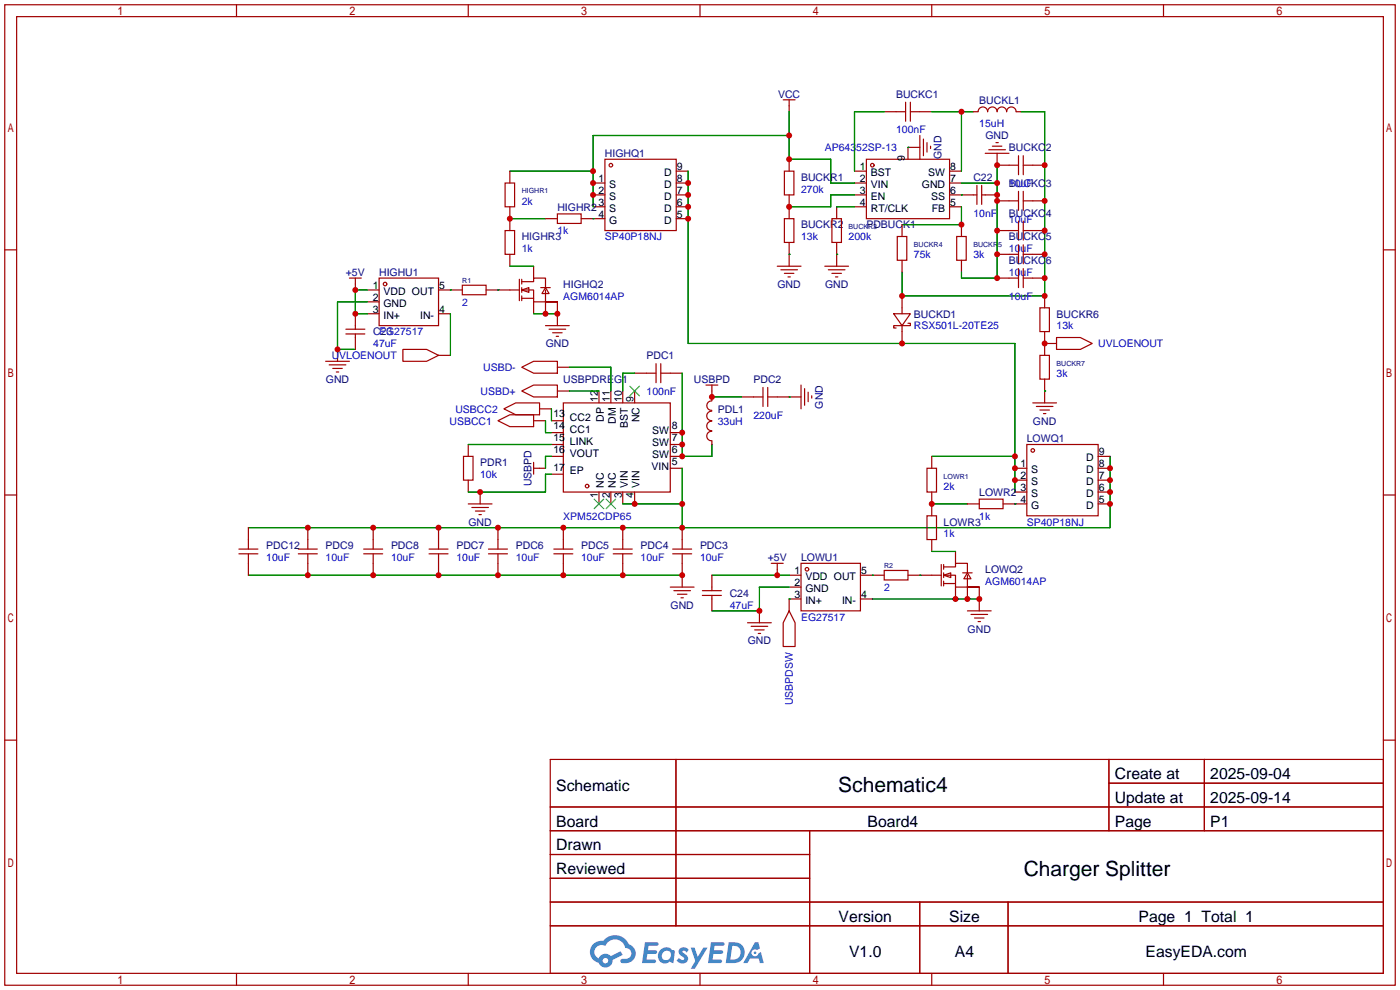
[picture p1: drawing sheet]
<svg xmlns="http://www.w3.org/2000/svg" width="299mm" height="212mm" viewBox="0 0 299 212" stroke-linecap="round" stroke-linejoin="round" font-family="sans-serif">
<g fill="none" stroke="#a10000" stroke-width=".25">
<path d="M1 1h297.2v209.6h-297.2zM3.6 3.6h292.1v204.4h-292.1zM50.5 1v2.6M100.1 1v2.6M149.6 1v2.6M199.1 1v2.6M248.7 1v2.6M1 53.4h2.6M295.7 53.4h2.5M1 105.8h2.6M295.7 105.8h2.5M1 158.2h2.6"/>
<path d="M295.7 158.2h2.5M117.6 162.3h178.1v45.7h-178.1zM117.6 172.5h178.1M117.6 177.5h178.1M144.5 162.3v35.6M173 177.5v30.5M237 162.3v15.2M237 167.4h58.7M257.4 162.3v15.2M117.6 182.6h55.4M117.6 192.8h178.1M117.6 187.7h55.4"/>
<path d="M117.6 197.9h178.1M196.6 192.8v15.2M215.4 192.8v15.2M50.5 208v2.6M100.1 208v2.6M149.6 208v2.6M199.1 208v2.6M248.7 208v2.6"/>
</g>
<g fill="#5487ff">
<path d="M145.3 202.7a1.3 1.3 0 0 1 1.9 .3l-.4 .6a.54 .54 0 0 0-.9-.2l.1 .2a1.34 1.34 0 0 1 .9 1.8 1.47 1.47 0 0 1-2.3-.1l.5-.6 .8 .5a.31 .31 0 0 0 .4-.3 .31 .31 0 0 0-.3-.4 1.12 1.12 0 0 1-.7-1.8z"/>
<path d="M147.6 202.5h.9l.6 2 1.2-2h.9l-2.7 4.6h-.9l1-1.7z"/>
<path d="M137.8 201.4h1.7a1.31 1.31 0 0 1 1.2 .2 .4 .4 0 0 1-.3 .5l-1.8 .1-.1 .9h1.6a.4 .4 0 0 1 .4 .4 .4 .4 0 0 1-.5 .4h-1.6l-.2 1.2h1.4a.46 .46 0 0 1 .5 0 .46 .46 0 0 1 .1 .5l-.4 .2h-2.6z"/>
<path d="M151.9 201.4h1.7a1.32 1.32 0 0 1 1.2 .2 .39 .39 0 0 1-.3 .5l-1.8 .1-.1 .9h1.6a.4 .4 0 0 1 .4 .4 .4 .4 0 0 1-.4 .4h-1.7l-.2 1.2h1.4a.46 .46 0 0 1 .5 0 .46 .46 0 0 1 .1 .5l-.4 .2h-2.6z"/>
<path d="M161.3 201.4h.8l.3 1.3-.6 .4a.75 .75 0 0 0-1.1 .3 .75 .75 0 0 0 .5 1 .75 .75 0 0 0 .9-.7l.5-.2 .6 2.3h-.8l-.3-.9h-1.8l-.5 .9h-1z"/>
<path d="M155.7 201.4l-.6 4.4h1.5a2.27 2.27 0 0 0 2.6-2.2 2.27 2.27 0 0 0-2.7-2.2zM156.5 202.1a1.5 1.5 0 0 1 1.8 1.6 1.5 1.5 0 0 1-1.9 1.4h-.3z"/>
<path d="M141.2 203a1.6 1.6 0 0 0-.3 2.3 1.6 1.6 0 0 0 2.3 .2l.7 .3 .3-2.4-.1-.3-.5-.1a1.58 1.58 0 0 0-2.4 0zM141.8 203.5a.98 .98 0 0 1 1.6 .4 .98 .98 0 0 1-1.1 1.3 .94 .94 0 0 1-.9-.7 .94 .94 0 0 1 .4-1z"/>
<path d="M126.8 201.8a2.37 2.37 0 0 0 1.1 4 1.54 1.54 0 0 0 1.8 1 1.54 1.54 0 0 0 1.2-1.6l2.2-1.1-.5-.8-2 1a1.57 1.57 0 0 0-2.7 .5 1.5 1.5 0 0 1-.7-2.1 1.5 1.5 0 0 1 2.2-.5 2.23 2.23 0 0 1 2.3-1.4 2.23 2.23 0 0 1 2 1.8 1.16 1.16 0 0 1 1.2 1.1 1.16 1.16 0 0 1-1.1 1.2h-.7a.47 .47 0 0 0-.5 .4 .47 .47 0 0 0 .4 .5 2.17 2.17 0 0 0 2.5-.9 2.17 2.17 0 0 0-.3-2.7l-.8-.4a3.2 3.2 0 0 0-5.5-.7l-1.1 .1zM128.8 205.3a.6 .6 0 0 1 1.2 0 .6 .6 0 0 1-1.2 0z"/>
<circle cx="161.4" cy="203.6" r=".28"/>
</g>
<g fill="none" stroke="#a10000" stroke-width=".25">
<path d="M107.9 39.1h2.1v5.1h-2.1zM109 36.6v2.5M126.7 39.1h2.6M129.3 34h15.2v15.3h-15.2zM144.5 36.6h2.6M144.5 39.1h2.6M167.4 21.3h2.5M167.6 36.6h2.1v5.1h-2.1zM168.7 21.3v2.6M168.7 34v2.6M182.6 36.6h2.6M182.6 39.1h2.6"/>
<path d="M185.2 34h17.7v12.7h-17.7zM189 23.9h4.5M193.5 21.8v4.1M194.6 23.9h4.5M194.6 21.8v4.1M196.6 31.5h-2.5v2.5M196.6 29v5M197.4 29.7v3.6M198.1 30.5v2M198.9 31.2v.6M202.9 36.6h2.6M202.9 39.1h2.6"/>
<path d="M208 23.9h1a1.02 1.02 0 0 1 1.1-1 1.02 1.02 0 0 1 1 1 1.02 1.02 0 0 1 1-1 1.02 1.02 0 0 1 1 1 1.02 1.02 0 0 1 1-1 1.02 1.02 0 0 1 1 1 1.02 1.02 0 0 1 1.1-1 1.02 1.02 0 0 1 1 1h1M208.8 39.6v4.1M209.8 39.6v4.1M210.6 32.8h5M211.3 32h3.6M212.1 31.2h2M212.9 30.5h.5M213.1 32.8v2.5h4.6M217.7 33.3v4M218.7 33.3v4M218.7 35.3h4.6M74.7 59.4h2.5"/>
<path d="M75.9 59.4v2.6M81 59.4h12.7v10.2h-12.7zM107.9 49.3h2.1v5.1h-2.1zM109 44.2v5.1M109 54.4v2.5M111 59.7v4.6M111.5 59.7v1M114 56.9v2.5M116.6 46.7h2.5M119.1 45.7h5.1v2.1h-5.1zM124.2 46.7h5.1M126.7 41.7h2.6"/>
<path d="M126.7 44.2h2.6M144.5 41.7h2.6M144.5 44.2h2.6M144.5 46.7h2.6M166.1 56.9h5.1M166.9 57.7h3.5M167.6 46.7h2.1v5.1h-2.1zM167.6 58.4h2.1M168.4 59.2h.5M168.7 41.7v5M168.7 51.8v5.1M176.3 56.9h5.1"/>
<path d="M177 57.7h3.6M177.8 46.7h2v5.1h-2zM177.8 58.4h2M178.6 59.2h.5M178.8 44.2v2.5M178.8 51.8v5.1M182.6 41.7h2.6M182.6 44.2h2.6M191.8 50.5h2v5.1h-2zM192.8 48v2.5M192.8 55.6v2.6M202.9 41.7h5.9"/>
<path d="M202.9 44.2h2.6M204.5 50.5h2v5.1h-2zM205.5 48v2.5M205.5 55.6v2.6M209.8 41.7h3.3M213.1 59.4h4.6M213.1 42.9h4.6M213.1 49.3h4.6M213.1 54.4h4.6M217.7 40.9v4.1M217.7 47.2v4.1M217.7 52.3v4.1"/>
<path d="M217.7 57.4v4.1M218.7 59.4h4.6M218.7 40.9v4.1M218.7 47.2v4.1M218.7 52.3v4.1M218.7 57.4v4.1M218.7 42.9h4.6M218.7 49.3h4.6M218.7 54.4h4.6M69.6 77.2h5.1M70.4 78h3.5M71.1 78.7h2.1"/>
<path d="M71.9 79.5h.5M72.1 74.7v2.5M73.9 70.4h4.1M73.9 71.4h4.1M75.9 67.1v3.3M75.9 71.4v3.3M78.5 62h2.5M78.5 64.5h2.5M78.5 67.1h2.5M86.1 74.7h5.1l2.5 1.2-2.5 1.3h-5.1zM93.7 62h5.1M93.7 67.1h2.6"/>
<path d="M93.7 75.9h2.6M98.8 61h5.1v2h-5.1zM103.9 62h7.1M111.5 78.5l2.5-1.3h5.1v2.6h-5.1zM111.5 62h2.5v2.5h5.1h-2.5v-2.5M111.5 60.2h2.5v-.8h2.6v2.1M111.5 62l1.5-.5v1zM111.5 61.5v1M111.5 63.2v1.1M111.5 63.8h2.5M114 64.5v2.6M115.6 61.5h2"/>
<path d="M116.6 61.5l.7 1.2h-1.5zM116.6 64.5v2.6M116.6 69.6h5.1M117.3 70.4h3.6M118.1 71.1h2M118.9 71.9h.5M119.1 78.5h2.6M119.1 64.5v5.1M135.6 79.8h4.6M140.2 77.7v4.1M141.2 79.8h4.6M141.2 77.7v4.1"/>
<path d="M191 67.1h3.6l-1.8 2.5zM192.8 63.2v3.9M192.8 69.6v3.8M194.1 69.1h.5v.5h-3.6v.5h.5M222.2 75.9h2.1v5.1h-2.1zM222.2 65.8h2.1v5.1h-2.1zM223.3 63.2v2.6M223.3 70.9v5M223.3 73.4h2.5M225.8 72.1h5.1l2.5 1.3-2.5 1.3h-5.1zM99.1 97.5h2v5.1h-2zM100.1 95v2.5"/>
<path d="M106.4 89.9l2.6-1.3h5v2.6h-5zM107.7 87.4l2.5-1.3h5.1v2.5h-5.1zM111.5 83.6l2.5-1.3h5.1v2.5h-5.1zM114 89.9h2.6M114 98.8v2.5M115.3 87.4h2.6M117.9 97.5h2.5M117.9 95h2.5M117.9 92.5h2.5M117.9 89.9h2.5M119.1 83.6h2.6M120.4 86.1h22.9v19.1h-22.9z"/>
<path d="M128 83.6v2.5M130.6 83.6v2.5M133.1 83.6v2.5M135.6 83.6v2.5M143.3 97.5h2.5M143.3 95h2.5M143.3 92.5h2.5M150.9 82.3h2.5M152.1 87.9a1.01 1.01 0 0 0-1.1 1 1.01 1.01 0 0 0 1.1 1M152.1 90a1.01 1.01 0 0 0-1.1 1 1.01 1.01 0 0 0 1.1 1M152.1 85.7a1.01 1.01 0 0 0-1 1 1.01 1.01 0 0 0 1 1M152.1 92.2a1.01 1.01 0 0 0-1.1 1 1.01 1.01 0 0 0 1.1 1"/>
<path d="M152.1 82.3v3.3M152.1 94.2v.8M158.5 84.8h4.6M163.1 82.8v4.1M164.1 82.8v4.1M164.1 84.8h7.1M171.2 82.3v5.1M172 83.1v3.5M172.7 83.8v2.1M173.5 84.6v.5M199.1 97.5v2.6M219.5 95h15.2v15.2h-15.2z"/>
<path d="M220.7 86.1h5.1M221.5 86.9h3.5M222.2 87.6h2.1M223 88.4h.5M223.3 81v5.1M234.7 97.5h2.5M51.1 118.4h4M51.1 117.3h4M53.1 112.8v4.5M53.1 118.4v4.5M63.8 118.4h4M63.8 117.3h4"/>
<path d="M65.8 112.8v4.5M65.8 118.4v4.5M77.7 118.4h4.1M77.7 117.3h4.1M79.8 112.8v4.5M79.8 118.4v4.5M91.7 118.4h4.1M91.7 117.3h4.1M93.7 112.8v4.5M93.7 118.4v4.5M100.1 107.7h5.1M100.1 102.6v2.6"/>
<path d="M100.8 108.5h3.6M101.6 109.2h2M102.4 110h.5M102.6 105.2v2.5M104.4 118.4h4.1M104.4 117.3h4.1M106.4 112.8v4.5M106.4 118.4v4.5M114 100.1h2.6M117.9 101.3h2.5M118.4 118.4h4M118.4 117.3h4"/>
<path d="M120.4 112.8v4.5M120.4 118.4v4.5M128 105.2v2.5M130.6 105.2v2.5M131.1 118.4h4M131.1 117.3h4M133.1 105.2v2.5M133.1 112.8v4.5M133.1 118.4v4.5M135.6 105.2v2.5M143.3 100.1h2.5M143.8 118.4h4"/>
<path d="M143.8 117.3h4M145.8 112.8v4.5M145.8 118.4v7.1M198.1 100.1h2.1v5.1h-2.1zM198.1 110.2h2.1v5.1h-2.1zM199.1 105.2v5M199.1 115.3v2.6M204.2 117.9v2.5M206.8 107.7h2.5M209.3 106.7h5.1v2h-5.1zM214.4 107.7h5.1M216.9 100.1h2.6"/>
<path d="M216.9 102.6h2.6M216.9 105.2h2.6M234.7 100.1h2.5M234.7 107.7h2.5M234.7 102.6h2.5M234.7 105.2h2.5M143.3 125.5h5M144 126.2h3.6M144.8 127h2M145.5 127.8h.5M150.1 126.2h4.1M150.1 127.3h4.1"/>
<path d="M152.1 122.9v3.3M152.1 127.3v3.3M159.8 133.1h5M160.5 133.9h3.6M161.3 134.6h2M162.1 135.4h.5M162.3 130.6v2.5M164.8 120.4h2.6M166.1 120.4v2.5M168.7 130.6l1.2 2.5v5.1h-2.5v-5.1zM168.7 125.5h2.5M168.7 122.9h2.5"/>
<path d="M171.2 120.4h12.7v10.2h-12.7zM171.2 128h-2.5v2.6M183.9 122.9h5.1M183.9 128h2.5M189 121.9h5.1v2.1h-5.1zM194.1 122.9h7.1M201.2 120.6v4.6M201.7 122.9h2.5v2.6h5.1h-2.5v-2.6M201.7 121.2h2.5v-.8h2.6v2M201.7 122.9l1.5-.5v1zM201.7 120.6v1.1M201.7 122.4v1"/>
<path d="M201.7 124.2v1M201.7 124.7h2.5M204.2 125.5v2.5M205.7 122.4h2.1M206.8 122.4l.7 1.3h-1.5zM206.8 125.5v2.5M206.8 130.6h5M207.5 131.3h3.6M208.3 132.1h2M209 132.8h.5M209.3 125.5v5.1"/>
<circle cx="130.6" cy="35.3" r=".38"/>
<circle cx="186.4" cy="35.3" r=".38"/>
<circle cx="82.3" cy="60.7" r=".38"/>
<circle cx="220.7" cy="96.3" r=".38"/>
<circle cx="125.5" cy="103.9" r=".38"/>
<circle cx="172.5" cy="121.7" r=".38"/>
</g>
<path d="M134.6 82.5l2.1 2.1M136.7 82.5l-2.1 2.1M127 106.7l2 2M129 106.7l-2 2M129.5 106.7l2.1 2M131.6 106.7l-2.1 2" fill="none" stroke="#3c3" stroke-width=".25"/>
<g fill="none" stroke="#008700" stroke-width=".25">
<path d="M109 36.6h17.7M147.1 36.6v36.8h69.8v31.8M168.7 23.9v10.1h8.8v5.1h5.1M168.7 29h-42v15.2M189 23.9h-6.4v12.7M194.1 31.5h.1M199.1 23.9h8.9M205.5 23.9v12.7M205.5 39.1h7.6M213.1 35.3v24.1h-7.6v-1.2M218.2 23.9h5.1v39.3h-30.5v-5M109 46.7h7.6"/>
<path d="M109 56.9h5M126.7 46.7h.1M168.7 54.4h.1M178.8 54.4h.1M178.8 44.2h3.8M182.6 41.7h-5.1v2.5h-8.8M205.5 41.7h.1M205.5 44.2v3.8h-12.7M78.5 62h-2.6v5.1h2.6M78.5 64.5h-6.4v10.2h3.8M96.3 62h.1M96.3 67.1v8.8"/>
<path d="M106.4 62h.1M114 67.1h5.1M121.7 78.5h8.9v5.1M135.6 79.8h-2.5v3.8M145.8 79.8v17.7h6.3v-2.5M223.3 73.4h.1M100.1 95h17.8M116.6 89.9v2.6h1.3M117.9 97.5h-1.3v2.6M117.9 87.4v2.5M121.7 83.6h6.3M152.1 84.8h6.4"/>
<path d="M168.7 84.8h.1M199.1 97.5h17.8M223.3 83.6h.1M237.2 97.5v15.3h-184.1M117.9 101.3h-1.3v3.9h-16.5M133.1 107.7h12.7M145.8 100.1v12.7M199.1 107.7h7.7M199.1 117.9h5.1M216.9 107.7h.1M53.1 122.9h92.7M152.1 122.9h16.6"/>
<path d="M168.7 128h.1M168.7 125.5h-6.4v5.1h-10.2M186.4 122.9h.1M186.4 128h22.9M196.6 122.9h.1"/>
</g>
<g fill="#c00">
<circle cx="145.8" cy="107.7" r=".63"/>
<circle cx="135.6" cy="107.7" r=".63"/>
<circle cx="145.8" cy="112.8" r=".63"/>
<circle cx="237.2" cy="107.7" r=".63"/>
<circle cx="237.2" cy="105.2" r=".63"/>
<circle cx="237.2" cy="102.6" r=".63"/>
<circle cx="237.2" cy="100.1" r=".63"/>
<circle cx="133.1" cy="112.8" r=".63"/>
<circle cx="120.4" cy="112.8" r=".63"/>
<circle cx="106.4" cy="112.8" r=".63"/>
<circle cx="93.7" cy="112.8" r=".63"/>
<circle cx="79.8" cy="112.8" r=".63"/>
<circle cx="65.8" cy="112.8" r=".63"/>
<circle cx="145.8" cy="97.5" r=".63"/>
<circle cx="145.8" cy="95" r=".63"/>
<circle cx="145.8" cy="92.5" r=".63"/>
<circle cx="106.4" cy="122.9" r=".63"/>
<circle cx="120.4" cy="122.9" r=".63"/>
<circle cx="93.7" cy="122.9" r=".63"/>
<circle cx="79.8" cy="122.9" r=".63"/>
<circle cx="65.8" cy="122.9" r=".63"/>
<circle cx="133.1" cy="122.9" r=".63"/>
<circle cx="145.8" cy="122.9" r=".63"/>
<circle cx="152.1" cy="84.8" r=".63"/>
<circle cx="102.6" cy="105.2" r=".63"/>
<circle cx="205.5" cy="23.9" r=".63"/>
<circle cx="168.7" cy="44.2" r=".63"/>
<circle cx="205.5" cy="48" r=".63"/>
<circle cx="213.1" cy="39.1" r=".63"/>
<circle cx="213.1" cy="41.7" r=".63"/>
<circle cx="213.1" cy="42.9" r=".63"/>
<circle cx="213.1" cy="49.3" r=".63"/>
<circle cx="213.1" cy="54.4" r=".63"/>
<circle cx="213.1" cy="59.4" r=".63"/>
<circle cx="213.1" cy="35.3" r=".63"/>
<circle cx="192.8" cy="63.2" r=".63"/>
<circle cx="223.3" cy="63.2" r=".63"/>
<circle cx="223.3" cy="59.4" r=".63"/>
<circle cx="223.3" cy="54.4" r=".63"/>
<circle cx="223.3" cy="49.3" r=".63"/>
<circle cx="223.3" cy="42.9" r=".63"/>
<circle cx="223.3" cy="35.3" r=".63"/>
<circle cx="223.3" cy="73.4" r=".63"/>
<circle cx="206.8" cy="128" r=".63"/>
<circle cx="209.3" cy="128" r=".63"/>
<circle cx="204.2" cy="128" r=".63"/>
<circle cx="162.3" cy="130.6" r=".63"/>
<circle cx="166.1" cy="122.9" r=".63"/>
<circle cx="199.1" cy="107.7" r=".63"/>
<circle cx="109" cy="46.7" r=".63"/>
<circle cx="119.1" cy="67.1" r=".63"/>
<circle cx="116.6" cy="67.1" r=".63"/>
<circle cx="72.1" cy="74.7" r=".63"/>
<circle cx="75.9" cy="62" r=".63"/>
<circle cx="75.9" cy="67.1" r=".63"/>
<circle cx="147.1" cy="39.1" r=".63"/>
<circle cx="147.1" cy="41.7" r=".63"/>
<circle cx="147.1" cy="44.2" r=".63"/>
<circle cx="147.1" cy="46.7" r=".63"/>
<circle cx="192.8" cy="73.4" r=".63"/>
<circle cx="216.9" cy="97.5" r=".63"/>
<circle cx="216.9" cy="100.1" r=".63"/>
<circle cx="216.9" cy="102.6" r=".63"/>
<circle cx="168.7" cy="29" r=".63"/>
<circle cx="126.7" cy="36.6" r=".63"/>
<circle cx="126.7" cy="39.1" r=".63"/>
<circle cx="126.7" cy="41.7" r=".63"/>
<circle cx="168.7" cy="34" r=".63"/>
</g>
<g font-size="4.5">
<text x="179.2" y="169.4">Schematic4</text>
<text x="218.8" y="187.1">Charger Splitter</text>
</g>
<g font-size="3.4">
<text x="238.3" y="166.5">Create at</text>
<text x="258.7" y="166.5">2025-09-04</text>
<text x="118.9" y="169">Schematic</text>
<text x="238.3" y="171.6">Update at</text>
<text x="258.7" y="171.6">2025-09-14</text>
<text x="118.9" y="176.6">Board</text>
<text x="185.4" y="176.6">Board4</text>
<text x="238.3" y="176.6">Page</text>
<text x="258.7" y="176.6">P1</text>
<text x="118.9" y="181.7">Drawn</text>
<text x="118.9" y="186.8">Reviewed</text>
<text x="179.2" y="197">Version</text>
<text x="202.9" y="197">Size</text>
<text x="243.3" y="197">Page 1 Total 1</text>
<text x="181.5" y="204.6">V1.0</text>
<text x="204.1" y="204.6">A4</text>
<text x="244.8" y="204.6">EasyEDA.com</text>
</g>
<g font-size="2.2" fill="#000080">
<text x="166.3" y="20.9">VCC</text>
<text x="191.5" y="20.9">BUCKC1</text>
<text x="209.3" y="22.2">BUCKL1</text>
<text x="210.6" y="29.8">GND</text>
<text x="129.3" y="33.6">HIGHQ1</text>
<text x="201.2" y="34" transform="rotate(-90 201.2 34)">GND</text>
<text x="215.6" y="32.3">BUCKC2</text>
<text x="171.2" y="38.7">BUCKR1</text>
<text x="208" y="38.7">C22</text>
<text x="215.6" y="39.9">BUCKC3</text>
<text x="119.1" y="45">HIGHR2</text>
<text x="215.6" y="46.3">BUCKC4</text>
<text x="111.5" y="51.4">HIGHR3</text>
<text x="171.2" y="48.8">BUCKR2</text>
<text x="185.2" y="48.8">PDBUCK1</text>
<text x="215.6" y="51.4">BUCKC5</text>
<text x="73.9" y="59">+5V</text>
<text x="81" y="59">HIGHU1</text>
<text x="215.6" y="56.4">BUCKC6</text>
<text x="120.4" y="61.5">HIGHQ2</text>
<text x="166.2" y="61.5">GND</text>
<text x="176.3" y="61.5">GND</text>
<text x="79.8" y="71.7">C23</text>
<text x="195.3" y="67.9">BUCKD1</text>
<text x="225.8" y="67.9">BUCKR6</text>
<text x="116.6" y="74.2">GND</text>
<text x="138.2" y="76.8">PDC1</text>
<text x="69.6" y="81.8">GND</text>
<text x="120.4" y="81.8">USBPDREG1</text>
<text x="148.3" y="81.8">USBPD</text>
<text x="161" y="81.8">PDC2</text>
<text x="153.4" y="88.2">PDL1</text>
<text x="175.8" y="87.3" transform="rotate(-90 175.8 87.3)">GND</text>
<text x="219.5" y="94.5">LOWQ1</text>
<text x="220.8" y="90.7">GND</text>
<text x="102.6" y="99.6">PDR1</text>
<text x="113.6" y="103.9" transform="rotate(-90 113.6 103.9)">USBPD</text>
<text x="209.3" y="106">LOWR2</text>
<text x="100.1" y="112.3">GND</text>
<text x="201.7" y="112.3">LOWR3</text>
<text x="56.9" y="117.4">PDC12</text>
<text x="69.6" y="117.4">PDC9</text>
<text x="83.6" y="117.4">PDC8</text>
<text x="97.5" y="117.4">PDC7</text>
<text x="110.2" y="117.4">PDC6</text>
<text x="124.2" y="117.4">PDC5</text>
<text x="136.9" y="117.4">PDC4</text>
<text x="149.6" y="117.4">PDC3</text>
<text x="164.1" y="119.9">+5V</text>
<text x="171.2" y="119.9">LOWU1</text>
<text x="210.6" y="122.5">LOWQ2</text>
<text x="143.3" y="130.1">GND</text>
<text x="156" y="127.6">C24</text>
<text x="159.8" y="137.7">GND</text>
<text x="206.8" y="135.2">GND</text>
</g>
<g font-size="2.2" fill="#00f">
<text x="191.5" y="28.5">100nF</text>
<text x="209.3" y="27.2">15uH</text>
<text x="176.3" y="32.3">AP64352SP-13</text>
<text x="171.2" y="41.2">270k</text>
<text x="215.6" y="39.9">10uF</text>
<text x="111.5" y="43.7">2k</text>
<text x="208" y="46.3">10nF</text>
<text x="215.6" y="47.6">10uF</text>
<text x="111.5" y="53.9">1k</text>
<text x="119.1" y="50.1">1k</text>
<text x="129.3" y="51.4">SP40P18NJ</text>
<text x="171.2" y="51.4">13k</text>
<text x="181.4" y="51.4">200k</text>
<text x="215.6" y="53.9">10uF</text>
<text x="195.3" y="55.2">75k</text>
<text x="208" y="55.2">3k</text>
<text x="215.6" y="59">10uF</text>
<text x="98.8" y="65.3">2</text>
<text x="120.4" y="64.1">AGM6014AP</text>
<text x="215.6" y="64.1">10uF</text>
<text x="81" y="71.7">EG27517</text>
<text x="195.3" y="70.4">RSX501L-20TE25</text>
<text x="225.8" y="70.4">13k</text>
<text x="70.9" y="76.8">UVLOENOUT</text>
<text x="79.8" y="74.2">47uF</text>
<text x="234.7" y="74.2">UVLOENOUT</text>
<text x="103.3" y="79.3">USBD-</text>
<text x="225.8" y="80.6">3k</text>
<text x="97.3" y="88.2">USBCC2</text>
<text x="102.7" y="84.4">USBD+</text>
<text x="138.2" y="84.4">100nF</text>
<text x="161" y="89.5">220uF</text>
<text x="96.1" y="90.7">USBCC1</text>
<text x="153.4" y="90.7">33uH</text>
<text x="102.6" y="102.2">10k</text>
<text x="201.7" y="104.7">2k</text>
<text x="120.4" y="111.1">XPM52CDP65</text>
<text x="209.3" y="111.1">1k</text>
<text x="219.5" y="112.3">SP40P18NJ</text>
<text x="56.9" y="119.9">10uF</text>
<text x="69.6" y="119.9">10uF</text>
<text x="83.6" y="119.9">10uF</text>
<text x="97.5" y="119.9">10uF</text>
<text x="110.2" y="119.9">10uF</text>
<text x="124.2" y="119.9">10uF</text>
<text x="136.9" y="119.9">10uF</text>
<text x="149.6" y="119.9">10uF</text>
<text x="201.7" y="114.9">1k</text>
<text x="210.6" y="125">AGM6014AP</text>
<text x="156" y="130.1">47uF</text>
<text x="189" y="126.3">2</text>
<text x="171.2" y="132.6">EG27517</text>
<text x="169.5" y="150.8" transform="rotate(-90 169.5 150.8)">USBPDSW</text>
</g>
<g font-size="2.2">
<text x="193.4" y="34.4" transform="rotate(-90 193.4 34.4)">9</text>
<text x="127.9" y="41.4">2</text>
<text x="127.9" y="38.9">1</text>
<text x="130.2" y="40.2">S</text>
<text x="142" y="37.6">D</text>
<text x="142" y="40.2">D</text>
<text x="144.7" y="36.4">9</text>
<text x="144.7" y="38.9">8</text>
<text x="144.7" y="41.4">7</text>
<text x="183.8" y="36.4">1</text>
<text x="183.8" y="38.9">2</text>
<text x="183.8" y="41.4">3</text>
<text x="186.1" y="37.6">BST</text>
<text x="186.1" y="40.2">VIN</text>
<text x="197" y="40.2">GND</text>
<text x="198.4" y="37.6">SW</text>
<text x="203.1" y="41.4">6</text>
<text x="203.1" y="38.9">7</text>
<text x="203.1" y="36.4">8</text>
<text x="127.9" y="46.5">4</text>
<text x="127.9" y="44">3</text>
<text x="130.2" y="47.8">G</text>
<text x="130.2" y="45.3">S</text>
<text x="130.2" y="42.7">S</text>
<text x="142" y="42.7">D</text>
<text x="142" y="45.3">D</text>
<text x="142" y="47.8">D</text>
<text x="144.7" y="44">6</text>
<text x="144.7" y="46.5">5</text>
<text x="183.8" y="44">4</text>
<text x="186.1" y="42.7">EN</text>
<text x="186.1" y="45.3">RT/CLK</text>
<text x="199" y="42.7">SS</text>
<text x="199.1" y="45.3">FB</text>
<text x="203.1" y="44">5</text>
<text x="79.7" y="61.8">1</text>
<text x="79.7" y="64.3">2</text>
<text x="82" y="63">VDD OUT</text>
<text x="82" y="65.6">GND</text>
<text x="93.9" y="61.8">5</text>
<text x="79.7" y="66.8">3</text>
<text x="82" y="68.1">IN+</text>
<text x="89.8" y="68.1">IN-</text>
<text x="93.9" y="66.8">4</text>
<text x="118.3" y="89.2">13</text>
<text x="121.8" y="90">CC2</text>
<text x="127.8" y="86" transform="rotate(-90 127.8 86)">12</text>
<text x="130.3" y="86" transform="rotate(-90 130.3 86)">11</text>
<text x="132.9" y="86" transform="rotate(-90 132.9 86)">10</text>
<text x="135.4" y="86" transform="rotate(-90 135.4 86)">9</text>
<text x="118.3" y="91.8">14</text>
<text x="118.3" y="94.3">15</text>
<text x="121.8" y="92.5">CC1</text>
<text x="121.8" y="95.1">LINK</text>
<text x="129.1" y="90.2" transform="rotate(-90 129.1 90.2)">DP</text>
<text x="131.6" y="90.5" transform="rotate(-90 131.6 90.5)">DM</text>
<text x="134.2" y="91.4" transform="rotate(-90 134.2 91.4)">BST</text>
<text x="136.7" y="90.3" transform="rotate(-90 136.7 90.3)">NC</text>
<text x="139.4" y="95.3">SW</text>
<text x="139.4" y="92.8">SW</text>
<text x="143.6" y="94.3">7</text>
<text x="143.6" y="91.8">8</text>
<text x="118.3" y="96.8">16</text>
<text x="118.3" y="100.6">17</text>
<text x="121.8" y="97.6">VOUT</text>
<text x="121.8" y="101.4">EP</text>
<text x="139.2" y="100.4">VIN</text>
<text x="139.4" y="97.8">SW</text>
<text x="143.6" y="99.4">5</text>
<text x="143.6" y="96.8">6</text>
<text x="218.1" y="99.9">1</text>
<text x="220.4" y="101.1">S</text>
<text x="232.1" y="98.6">D</text>
<text x="232.1" y="101.1">D</text>
<text x="234.8" y="97.3">9</text>
<text x="234.8" y="99.9">8</text>
<text x="127.8" y="106.5" transform="rotate(-90 127.8 106.5)">1</text>
<text x="129.1" y="104.2" transform="rotate(-90 129.1 104.2)">NC</text>
<text x="130.3" y="106.5" transform="rotate(-90 130.3 106.5)">2</text>
<text x="131.6" y="104.2" transform="rotate(-90 131.6 104.2)">NC</text>
<text x="132.9" y="106.5" transform="rotate(-90 132.9 106.5)">3</text>
<text x="134.2" y="104.2" transform="rotate(-90 134.2 104.2)">VIN</text>
<text x="135.4" y="106.5" transform="rotate(-90 135.4 106.5)">4</text>
<text x="136.7" y="104.2" transform="rotate(-90 136.7 104.2)">VIN</text>
<text x="218.1" y="107.5">4</text>
<text x="218.1" y="104.9">3</text>
<text x="218.1" y="102.4">2</text>
<text x="220.4" y="106.2">S</text>
<text x="220.4" y="103.7">S</text>
<text x="232.1" y="103.7">D</text>
<text x="232.1" y="106.2">D</text>
<text x="234.8" y="102.4">7</text>
<text x="234.8" y="104.9">6</text>
<text x="234.8" y="107.5">5</text>
<text x="220.4" y="108.8">G</text>
<text x="232.1" y="108.8">D</text>
<text x="169.8" y="122.7">1</text>
<text x="169.8" y="125.3">2</text>
<text x="172.1" y="124">VDD OUT</text>
<text x="184" y="122.7">5</text>
<text x="169.8" y="127.8">3</text>
<text x="172.1" y="126.5">GND</text>
<text x="172.1" y="129.1">IN+</text>
<text x="180" y="129.1">IN-</text>
<text x="184" y="127.8">4</text>
</g>
<g font-size="1.5" fill="#000080">
<text x="111.5" y="41.4">HIGHR1</text>
<text x="181.4" y="49">BUCKR3</text>
<text x="195.3" y="52.8">BUCKR4</text>
<text x="208" y="52.8">BUCKR5</text>
<text x="98.8" y="60.4">R1</text>
<text x="225.8" y="78.2">BUCKR7</text>
<text x="201.7" y="102.3">LOWR1</text>
<text x="189" y="121.4">R2</text>
</g>
</svg>
